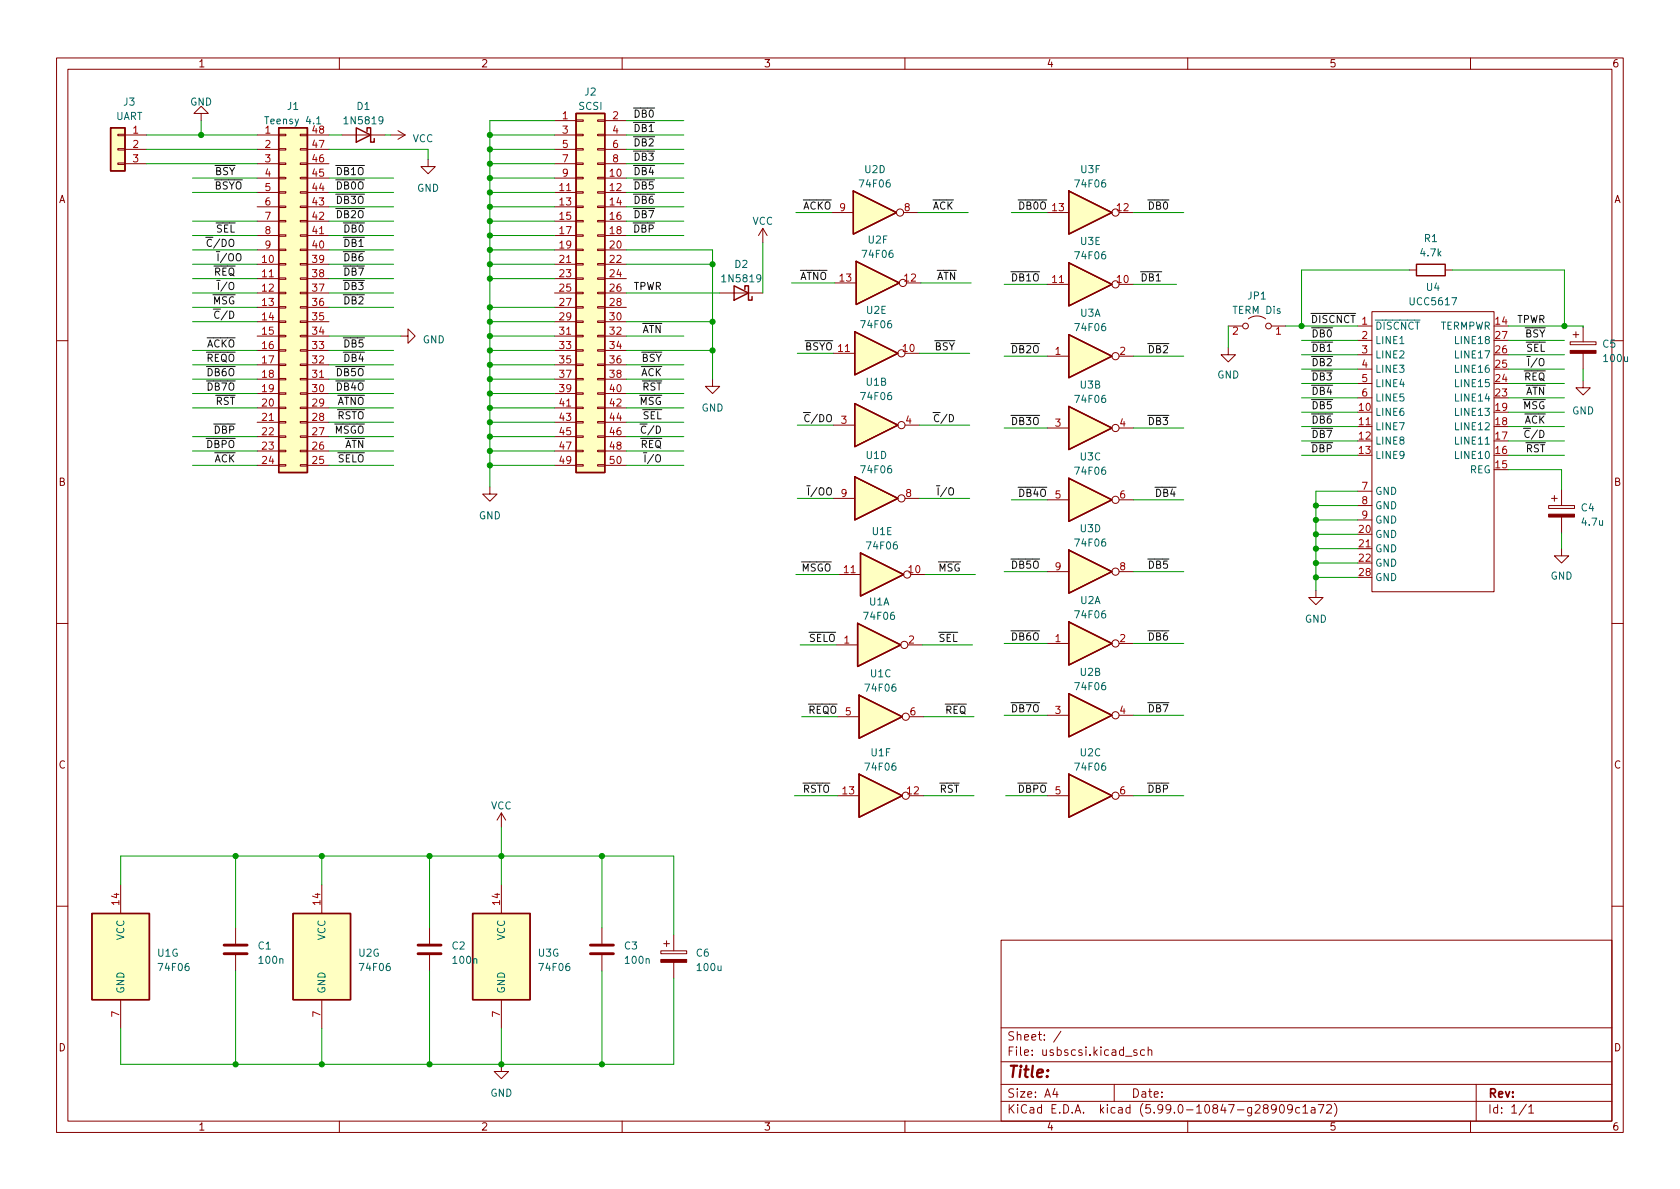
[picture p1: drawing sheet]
<svg xmlns="http://www.w3.org/2000/svg" width="297mm" height="210mm" viewBox="0 0 297 210" stroke-linecap="round" stroke-linejoin="round" font-family="sans-serif">
<g fill="none" stroke="#840000" stroke-width=".18">
<path d="M10 10.2h277v190.1h-277zM12 12.2h273v186.1h-273zM60 10.2v2M110 10.2v2M160 10.2v2M210 10.2v2M260 10.2v2M20.8 28.8h1.3v.3h-1.3zM20.8 26.3h1.3v.2h-1.3zM20.8 23.7h1.3v.3h-1.3zM22.1 23.9h3.8M22.1 26.4h3.8"/>
<path d="M22.1 29h3.8M35.6 20.1h1.2l-1.2-1.3-1.3 1.3h1.3v1.2M45.5 31.5h3.8M45.5 34h3.8M45.5 36.6h3.8M45.5 39.1h3.8M45.5 23.9h3.8M45.5 26.4h3.8M45.5 29h3.8M49.3 39h1.2v.2h-1.2zM49.3 36.4h1.2v.3h-1.2zM49.3 33.9h1.2v.3h-1.2z"/>
<path d="M49.3 31.4h1.2v.2h-1.2zM49.3 28.8h1.2v.3h-1.2zM49.3 26.3h1.2v.2h-1.2zM49.3 23.7h1.2v.3h-1.2zM53.1 39h1.3v.2h-1.3zM53.1 36.4h1.3v.3h-1.3zM53.1 33.9h1.3v.3h-1.3zM53.1 31.4h1.3v.2h-1.3zM53.1 28.8h1.3v.3h-1.3zM53.1 26.3h1.3v.2h-1.3zM53.1 23.7h1.3v.3h-1.3zM54.4 31.5h3.8"/>
<path d="M54.4 34h3.8M54.4 36.6h3.8M54.4 39.1h3.8M54.4 23.9h3.8M54.4 26.4h3.8M54.4 29h3.8M60.5 23.9h7.6M69.1 23.9h2.5M70.4 23.1l1.2 .8M71.6 23.9l-1.2 .7M75.7 28.2v1.3h-1.3l1.3 1.2 1.3-1.2h-1.3M98 21.3h3.9"/>
<path d="M98 31.5h3.9M98 34h3.9M98 36.6h3.9M98 39.1h3.9M98 23.9h3.9M98 26.4h3.9M98 29h3.9M101.9 39h1.2v.2h-1.2zM101.9 36.4h1.2v.3h-1.2zM101.9 33.9h1.2v.3h-1.2zM101.9 31.4h1.2v.2h-1.2zM101.9 28.8h1.2v.3h-1.2z"/>
<path d="M101.9 26.3h1.2v.2h-1.2zM101.9 23.7h1.2v.3h-1.2zM101.9 21.2h1.2v.3h-1.2zM105.7 39h1.2v.2h-1.2zM105.7 36.4h1.2v.3h-1.2zM105.7 33.9h1.2v.3h-1.2zM105.7 31.4h1.2v.2h-1.2zM105.7 28.8h1.2v.3h-1.2zM105.7 26.3h1.2v.2h-1.2zM105.7 23.7h1.2v.3h-1.2zM105.7 21.2h1.2v.3h-1.2zM106.9 21.3h3.8"/>
<path d="M106.9 31.5h3.8M106.9 34h3.8M106.9 36.6h3.8M106.9 39.1h3.8M106.9 23.9h3.8M106.9 26.4h3.8M106.9 29h3.8M147.1 37.6h3.8M159.8 37.6h2.5M185.2 37.6h3.8M197.9 37.6h2.5M45.5 41.7h3.8"/>
<path d="M45.5 44.2h3.8M45.5 46.7h3.8M45.5 49.3h3.8M45.5 51.8h3.8M45.5 54.4h3.8M45.5 56.9h3.8M45.5 59.4h3.8M49.3 59.3h1.2v.3h-1.2zM49.3 56.8h1.2v.2h-1.2zM49.3 54.2h1.2v.3h-1.2zM49.3 51.7h1.2v.2h-1.2zM49.3 49.1h1.2v.3h-1.2z"/>
<path d="M49.3 46.6h1.2v.3h-1.2zM49.3 44.1h1.2v.2h-1.2zM49.3 41.5h1.2v.3h-1.2zM53.1 59.3h1.3v.3h-1.3zM53.1 56.8h1.3v.2h-1.3zM53.1 54.2h1.3v.3h-1.3zM53.1 51.7h1.3v.2h-1.3zM53.1 49.1h1.3v.3h-1.3zM53.1 46.6h1.3v.3h-1.3zM53.1 44.1h1.3v.2h-1.3zM53.1 41.5h1.3v.3h-1.3zM54.4 41.7h3.8"/>
<path d="M54.4 44.2h3.8M54.4 46.7h3.8M54.4 49.3h3.8M54.4 51.8h3.8M54.4 54.4h3.8M54.4 56.9h3.8M54.4 59.4h3.8M70.9 59.4h1.2v-1.2l1.3 1.2-1.3 1.3v-1.3M98 41.7h3.9M98 44.2h3.9M98 46.7h3.9M98 49.3h3.9"/>
<path d="M98 51.8h3.9M98 54.4h3.9M98 56.9h3.9M98 59.4h3.9M101.9 59.3h1.2v.3h-1.2zM101.9 56.8h1.2v.2h-1.2zM101.9 54.2h1.2v.3h-1.2zM101.9 51.7h1.2v.2h-1.2zM101.9 49.1h1.2v.3h-1.2zM101.9 46.6h1.2v.3h-1.2zM101.9 44.1h1.2v.2h-1.2zM101.9 41.5h1.2v.3h-1.2z"/>
<path d="M105.7 59.3h1.2v.3h-1.2zM105.7 56.8h1.2v.2h-1.2zM105.7 54.2h1.2v.3h-1.2zM105.7 51.7h1.2v.2h-1.2zM105.7 49.1h1.2v.3h-1.2zM105.7 46.6h1.2v.3h-1.2zM105.7 44.1h1.2v.2h-1.2zM105.7 41.5h1.2v.3h-1.2zM106.9 41.7h3.8M106.9 44.2h3.8M106.9 46.7h3.8M106.9 49.3h3.8"/>
<path d="M106.9 51.8h3.8M106.9 54.4h3.8M106.9 56.9h3.8M106.9 59.4h3.8M127.3 51.8h7.6M134.9 40.4l-.8 1.3M134.9 40.4v2.5M134.9 40.4l.7 1.3M147.6 50h3.8M160.3 50h2.5M185.2 50.3h3.8M197.9 50.3h2.5"/>
<path d="M217.2 57.7h2.5M220.7 56.4a2.54 2.54 0 0 1 3.1 0M224.8 57.7h2.5M240 57.7h2.6M242.6 55.1h21.6v49.5h-21.6zM249.2 47.7h1.2M255.5 47.7h1.3M278.1 59.2h1M278.6 58.7v1M279.9 57.7v2.7M10 60.2h2M45.5 62h3.8"/>
<path d="M45.5 64.5h3.8M45.5 67.1h3.8M45.5 69.6h3.8M45.5 72.1h3.8M45.5 74.7h3.8M45.5 77.2h3.8M45.5 79.8h3.8M49.3 79.6h1.2v.3h-1.2zM49.3 77.1h1.2v.2h-1.2zM49.3 74.5h1.2v.3h-1.2zM49.3 72h1.2v.3h-1.2zM49.3 69.5h1.2v.2h-1.2z"/>
<path d="M49.3 66.9h1.2v.3h-1.2zM49.3 64.4h1.2v.2h-1.2zM49.3 61.8h1.2v.3h-1.2zM53.1 79.6h1.3v.3h-1.3zM53.1 77.1h1.3v.2h-1.3zM53.1 74.5h1.3v.3h-1.3zM53.1 72h1.3v.3h-1.3zM53.1 69.5h1.3v.2h-1.3zM53.1 66.9h1.3v.3h-1.3zM53.1 64.4h1.3v.2h-1.3zM53.1 61.8h1.3v.3h-1.3zM54.4 62h3.8"/>
<path d="M54.4 64.5h3.8M54.4 67.1h3.8M54.4 69.6h3.8M54.4 72.1h3.8M54.4 74.7h3.8M54.4 77.2h3.8M54.4 79.8h3.8M98 62h3.9M98 64.5h3.9M98 67.1h3.9M98 69.6h3.9M98 72.1h3.9"/>
<path d="M98 74.7h3.9M98 77.2h3.9M98 79.8h3.9M101.9 79.6h1.2v.3h-1.2zM101.9 77.1h1.2v.2h-1.2zM101.9 74.5h1.2v.3h-1.2zM101.9 72h1.2v.3h-1.2zM101.9 69.5h1.2v.2h-1.2zM101.9 66.9h1.2v.3h-1.2zM101.9 64.4h1.2v.2h-1.2zM101.9 61.8h1.2v.3h-1.2zM105.7 79.6h1.2v.3h-1.2z"/>
<path d="M105.7 77.1h1.2v.2h-1.2zM105.7 74.5h1.2v.3h-1.2zM105.7 72h1.2v.3h-1.2zM105.7 69.5h1.2v.2h-1.2zM105.7 66.9h1.2v.3h-1.2zM105.7 64.4h1.2v.2h-1.2zM105.7 61.8h1.2v.3h-1.2zM106.9 62h3.8M106.9 64.5h3.8M106.9 67.1h3.8M106.9 69.6h3.8M106.9 72.1h3.8"/>
<path d="M106.9 74.7h3.8M106.9 77.2h3.8M106.9 79.8h3.8M126 67.1v1.2h1.3l-1.3 1.3-1.3-1.3h1.3M147.3 62.5h3.8M147.3 75.2h3.8M160 62.5h2.6M160 75.2h2.6M185.2 63h3.8M185.2 75.7h3.8M197.9 63h2.5M197.9 75.7h2.5"/>
<path d="M217.2 61.5v1.2h-1.3l1.3 1.3 1.2-1.3h-1.2M240 75.4h2.6M240 60.2h2.6M240 62.7h2.6M240 65.3h2.6M240 67.8h2.6M240 70.4h2.6M277.6 60.4h4.6v.6h-4.6zM279.9 67.3v1.3h1.3l-1.3 1.2-1.3-1.2h1.3M279.9 62.5v2.8M285 60.2h2M45.5 82.3h3.8"/>
<path d="M49.3 82.2h1.2v.2h-1.2zM53.1 82.2h1.3v.2h-1.3zM54.4 82.3h3.8M86.6 86.1v1.3h1.3l-1.3 1.2-1.3-1.2h1.3M98 82.3h3.9M101.9 82.2h1.2v.2h-1.2zM105.7 82.2h1.2v.2h-1.2zM106.9 82.3h3.8M147.3 88.1h3.8M160 88.1h2.6M185.2 88.4h3.8M197.9 88.4h2.5"/>
<path d="M240 97h2.6M240 86.9h2.6M240 89.4h2.6M240 91.9h2.6M273.8 89.4h4.6v.5h-4.6zM274.3 88.1h1M274.8 87.6v1M276.1 97v1.3h1.3l-1.3 1.3-1.3-1.3h1.3M276.1 86.6v2.8M276.1 91.4v2.8M10 110.2h2M147.8 114h3.8"/>
<path d="M148.3 101.6h3.8M160.5 114h2.6M161 101.6h2.6M185.2 101.1h3.8M185.2 113.8h3.8M197.9 101.1h2.5M197.9 113.8h2.5M232.7 104.4v1.3h1.2l-1.2 1.2-1.3-1.2h1.3M285 110.2h2M148.1 126.7h3.8M160.8 126.7h2.5M185.2 126.5h3.8"/>
<path d="M197.9 126.5h2.5M21.3 156.5v5M56.9 156.5v5M88.6 143.8l-.7 1.2M88.6 143.8v2.5M88.6 156.5v5M88.6 143.8l.8 1.2M148.1 140.7h3.8M160.8 140.7h2.5M185.2 140.7h3.8M197.9 140.7h2.5M10 160.2h2"/>
<path d="M21.3 176.8v5.1M41.7 164.1v2.8M41.7 168.9v2.8M56.9 176.8v5.1M75.9 164.1v2.8M75.9 168.9v2.8M88.6 176.8v5.1M106.4 164.1v2.8M106.4 168.9v2.8M116.8 168.1h4.6v.6h-4.6zM117.3 166.9h1.1M117.9 166.4v1"/>
<path d="M119.1 165.3v2.8M119.1 170.2v2.8M177 166.3h108v32h-108zM285 160.2h2M60 198.3v2M88.6 188.2v1.3h1.3l-1.3 1.2-1.2-1.2h1.2M110 198.3v2M160 198.3v2M177 194.8h108M177 191.8h108M177 187.8h108M177 181.8h108"/>
<path d="M186.5 192.5l-.4 1h1M186.9 193v1M187.6 182.4l-1.3 1.9M197 191.8v3M199 186.8h1.1M201 185.7l-.4-.1-.2 .2 .1 .3 .5 .1v.4h-.6M202.4 185.7l-.5-.1-.3 .3v.4l.2 .3h.6M203 185.8l.2-.2 .4 .1v.9M203 185.1v1.5M210 198.3v2M225.6 196l-.2 .3h-.3l-.3-.3 .1-.6 .5-.1 .2 .2a.99 .99 0 0 1-.4 1.3h-.3M226.4 195.4l.2-.1a.81 .81 0 0 1 .6 .7 .81 .81 0 0 1-.3 .8h-.2a.81 .81 0 0 1-.6-.6 .81 .81 0 0 1 .3-.8z"/>
<path d="M228.5 196l-.3 .3-.4-.1-.2-.2 .2-.6 .4-.1 .2 .2a.99 .99 0 0 1-.3 1.3h-.3M229.8 195.9l-.4-.1-.3 .3v.4l.1 .3h.6M230.4 195.8l.4-.5v1.5M230.4 196.8h.8M231.9 195.9h.5l.1 .9M232.5 196.2l-.5 .1a.29 .29 0 0 0-.2 .2 .29 .29 0 0 0 .2 .3h.5M233.1 195.3h1l-.7 1.5M234.6 195.5l.5-.2 .3 .2v.3l-.9 1h.9M235.9 195.1a1.72 1.72 0 0 1 0 2.3M260 198.3v2M261 191.8v6.5M269.9 195.3l-1.3 1.9"/>
<path d="M270.3 195.8l.4-.5v1.5M270.3 196.8h.9"/>
<circle cx="159.1" cy="37.6" r=".63"/>
<circle cx="197.2" cy="37.6" r=".63"/>
<circle cx="159.6" cy="50" r=".63"/>
<circle cx="197.2" cy="50.3" r=".63"/>
<circle cx="220.2" cy="57.7" r=".51"/>
<circle cx="224.3" cy="57.7" r=".51"/>
<circle cx="159.4" cy="75.2" r=".63"/>
<circle cx="159.4" cy="62.5" r=".63"/>
<circle cx="197.2" cy="75.7" r=".63"/>
<circle cx="197.2" cy="63" r=".63"/>
<circle cx="159.4" cy="88.1" r=".63"/>
<circle cx="197.2" cy="88.4" r=".63"/>
<circle cx="159.9" cy="114" r=".63"/>
<circle cx="160.4" cy="101.6" r=".63"/>
<circle cx="197.2" cy="113.8" r=".63"/>
<circle cx="197.2" cy="101.1" r=".63"/>
<circle cx="160.1" cy="126.7" r=".63"/>
<circle cx="197.2" cy="126.5" r=".63"/>
<circle cx="160.1" cy="140.7" r=".63"/>
<circle cx="197.2" cy="140.7" r=".63"/>
</g>
<g fill="#ffffc2" stroke="#ffffc2" stroke-width=".18">
<path d="M189 97.3l7.6 3.8-7.6 3.8z"/>
<path d="M189 33.8l7.6 3.8-7.6 3.8z"/>
<path d="M189 46.5l7.6 3.8-7.6 3.8z"/>
<path d="M151.1 58.7l7.6 3.8-7.6 3.8z"/>
<path d="M150.9 33.8l7.6 3.8-7.6 3.8z"/>
<path d="M189 110l7.6 3.8-7.6 3.8z"/>
<path d="M83.6 161.5h10.1v15.3h-10.1z"/>
<path d="M151.4 46.2l7.6 3.8-7.6 3.8z"/>
<path d="M101.9 20.1h5v63.5h-5z"/>
<path d="M19.6 22.6h2.5v7.6h-2.5z"/>
<path d="M151.1 71.4l7.6 3.8-7.6 3.8z"/>
<path d="M49.3 22.6h5.1v61h-5.1z"/>
<path d="M151.9 122.9l7.6 3.8-7.6 3.9z"/>
<path d="M189 136.9l7.6 3.8-7.6 3.8z"/>
<path d="M189 122.7l7.6 3.8-7.6 3.8z"/>
<path d="M151.1 84.3l7.6 3.8-7.6 3.8z"/>
<path d="M16.3 161.5h10.1v15.3h-10.1z"/>
<path d="M151.6 110.2l7.7 3.8-7.7 3.9z"/>
<path d="M151.9 136.9l7.6 3.8-7.6 3.8z"/>
<path d="M152.1 97.8l7.7 3.8-7.7 3.8z"/>
<path d="M51.8 161.5h10.2v15.3h-10.2z"/>
<path d="M189 59.2l7.6 3.8-7.6 3.8z"/>
<path d="M189 84.6l7.6 3.8-7.6 3.8z"/>
<path d="M189 71.9l7.6 3.8-7.6 3.8z"/>
</g>
<g fill="none" stroke="#840000" stroke-width=".25">
<path d="M19.6 22.6h2.5v7.6h-2.5zM49.3 22.6h5.1v61h-5.1zM63 22.6l2.5 1.3-2.5 1.2zM64.9 23.2v-.6h.6v2.5h.7v-.6M101.9 20.1h5v63.5h-5zM150.9 33.8l7.6 3.8-7.6 3.8zM189 33.8l7.6 3.8-7.6 3.8zM129.8 50.5l2.5 1.3-2.5 1.3zM131.7 51.2v-.7h.6v2.6h.7v-.7M151.1 58.7l7.6 3.8-7.6 3.8zM151.4 46.2l7.6 3.8-7.6 3.8zM189 46.5l7.6 3.8-7.6 3.8z"/>
<path d="M189 59.2l7.6 3.8-7.6 3.8zM250.4 46.7h5.1v2.1h-5.1zM151.1 71.4l7.6 3.8-7.6 3.8zM189 71.9l7.6 3.8-7.6 3.8zM151.1 84.3l7.6 3.8-7.6 3.8zM152.1 97.8l7.7 3.8-7.7 3.8zM189 97.3l7.6 3.8-7.6 3.8zM189 84.6l7.6 3.8-7.6 3.8zM151.6 110.2l7.7 3.8-7.7 3.9zM189 110l7.6 3.8-7.6 3.8zM151.9 122.9l7.6 3.8-7.6 3.9zM151.9 136.9l7.6 3.8-7.6 3.8z"/>
<path d="M189 136.9l7.6 3.8-7.6 3.8zM189 122.7l7.6 3.8-7.6 3.8zM16.3 161.5h10.1v15.3h-10.1zM51.8 161.5h10.2v15.3h-10.2zM83.6 161.5h10.1v15.3h-10.1z"/>
</g>
<path d="M39.6 168.7h4.1M39.6 167.1h4.1M73.9 168.7h4.1M73.9 167.1h4.1M104.4 168.7h4.1M104.4 167.1h4.1" fill="none" stroke="#840000" stroke-width=".51"/>
<g fill="#840000" stroke="#840000" stroke-width=".18">
<path d="M116.8 169.7h4.6v.5h-4.6z"/>
<path d="M273.8 90.9h4.6v.5h-4.6z"/>
<path d="M277.6 62h4.6v.5h-4.6z"/>
</g>
<path d="M148.8 73.6h.8l-.4 .5 .3 .1v.5l-.2 .2-.5-.2M149.6 87.1l-.3 .2h-.3l-.1-.2 .1-.5 .3-.1 .2 .2a.84 .84 0 0 1-.3 1.1h-.2" fill="none" stroke="#a90000" stroke-width=".18"/>
<path d="M56 21l.4-.4v1.3" fill="none" stroke="#006464" stroke-width=".18"/>
<g fill="none" stroke="#0f0f0f" stroke-width=".18">
<path d="M36.4 42h1.2M37.4 42.4a.6 .6 0 0 0-.8 .5 .6 .6 0 0 0 .6 .7l.2-.1M37.7 54.7h1.3M38.3 44.5h.6M38.3 49.6h.6M38.6 44.9v1.2M38.6 49.9v1.3M38.7 55.1a.6 .6 0 0 0-.8 .5 .6 .6 0 0 0 .6 .7l.2-.1M38.9 42.3l-1.1 1.6M39.3 42.3a.64 .64 0 0 1 .7 .7 .64 .64 0 0 1-.7 .6zM40.1 44.8l-1.1 1.6M40.1 49.9l-1.1 1.6"/>
<path d="M40.2 55l-1.1 1.6M40.6 55a.64 .64 0 0 1 .7 .7 .64 .64 0 0 1-.7 .6zM40.6 44.9h.1a.43 .43 0 0 1 .6 .4v.4a.42 .42 0 0 1-.4 .4 .42 .42 0 0 1-.5-.4v-.4zM40.7 42.4l.1-.1a.43 .43 0 0 1 .5 .4v.5a.42 .42 0 0 1-.4 .4 .42 .42 0 0 1-.4-.4v-.5zM40.7 50l.1-.1a.43 .43 0 0 1 .5 .5v.4a.42 .42 0 0 1-.4 .4 .42 .42 0 0 1-.4-.4v-.4zM41.8 45l.3-.1a.43 .43 0 0 1 .5 .4v.4a.42 .42 0 0 1-.4 .4 .42 .42 0 0 1-.4-.4zM113.1 75h1.3M114.2 75.5a.6 .6 0 0 0-.9 .4 .6 .6 0 0 0 .6 .7l.3-.1M115.6 75.3l-1.1 1.6M116.1 75.3a.64 .64 0 0 1 .7 .7 .64 .64 0 0 1-.7 .6zM142 72.9h1.3M143.1 73.4a.6 .6 0 0 0-.9 .5 .6 .6 0 0 0 .6 .7l.3-.1"/>
<path d="M144.5 73.2l-1.1 1.7M144.9 73.3a.64 .64 0 0 1 .8 .6 .64 .64 0 0 1-.8 .7zM146.2 73.5l.3-.2a.43 .43 0 0 1 .5 .4v.5a.42 .42 0 0 1-.4 .4 .42 .42 0 0 1-.4-.4zM165 72.9h1.2M166 73.4a.6 .6 0 0 0-.8 .5 .6 .6 0 0 0 .5 .7l.3-.1M167.4 73.2l-1 1.7M167.9 73.3a.64 .64 0 0 1 .7 .6 .64 .64 0 0 1-.7 .7zM269.4 75.7h1.2M270 63h.6M270.3 63.4v1.3M270.4 76.2a.6 .6 0 0 0-.9 .4 .6 .6 0 0 0 .6 .8l.3-.1M271.8 63.3l-1.1 1.7"/>
<path d="M271.8 76l-1.1 1.7M272.2 63.6l.2-.2a.43 .43 0 0 1 .6 .4v.4a.42 .42 0 0 1-.4 .5 .42 .42 0 0 1-.5-.5zM272.3 76.1a.64 .64 0 0 1 .7 .6 .64 .64 0 0 1-.7 .7zM113.8 80.1h.6M114.1 80.4v1.3M115.6 80.4l-1.1 1.6M116 80.6l.2-.2a.43 .43 0 0 1 .6 .4v.5a.42 .42 0 0 1-.4 .4 .42 .42 0 0 1-.5-.4zM142.6 85.9h.7M142.9 86.3v1.2M144.5 86.2l-1.1 1.6M145 86.3h.1a.43 .43 0 0 1 .6 .4v.4a.42 .42 0 0 1-.5 .4 .42 .42 0 0 1-.4-.4v-.4zM146.2 86.4l.3-.1a.43 .43 0 0 1 .5 .4v.4a.42 .42 0 0 1-.4 .4 .42 .42 0 0 1-.4-.4z"/>
<path d="M165.6 85.9h.6M165.9 86.3v1.2M167.4 86.2l-1.1 1.6M167.9 86.3h.1a.43 .43 0 0 1 .6 .4v.4a.42 .42 0 0 1-.4 .4 .42 .42 0 0 1-.5-.4v-.4z"/>
</g>
<g fill="none" stroke="#009600" stroke-width=".18">
<path d="M25.9 23.9h19.6M25.9 26.4h19.6M25.9 29h19.6M34 31.5h11.5M34 39.1h11.5M34 34h11.5M35.6 21.3v2.6M58.2 23.9h2.3M58.2 26.4h17.5v1.8M58.2 31.5h11.4M58.2 39.1h11.4M58.2 34h11.4"/>
<path d="M58.2 36.6h11.4M68.1 23.9h1M86.6 23.9h11.4M86.6 26.4h11.4M86.6 31.5h11.4M86.6 39.1h11.4M86.6 34h11.4M86.6 29h11.4M86.6 36.6h11.4M98 21.3h-11.4v64.8M110.7 23.9h10.2M110.7 26.4h10.2"/>
<path d="M110.7 31.5h10.2M110.7 39.1h10.2M110.7 34h10.2M110.7 29h10.2M110.7 21.3h10.2M110.7 36.6h10.2M140.7 37.6h6.4M162.3 37.6h8.9M178.8 37.6h6.4M200.4 37.6h8.9M34 46.7h11.5M34 56.9h11.5"/>
<path d="M34 54.4h11.5M34 51.8h11.5M34 49.3h11.5M34 44.2h11.5M34 41.7h11.5M58.2 46.7h11.4M58.2 54.4h11.4M58.2 51.8h11.4M58.2 49.3h11.4M58.2 44.2h11.4M58.2 41.7h11.4M58.2 59.4h12.7"/>
<path d="M86.6 46.7h11.4M86.6 56.9h11.4M86.6 54.4h11.4M86.6 49.3h11.4M86.6 44.2h11.4M86.6 41.7h11.4M86.6 59.4h11.4M110.7 44.2h15.3v22.9M110.7 46.7h15.3M110.7 56.9h15.3M110.7 51.8h16.6M110.7 41.7h10.2"/>
<path d="M110.7 59.4h10.2M134.9 42.9v8.9M140 50h7.6M162.8 50h8.9M177.5 50.3h7.7M200.4 50.3h7.6M217.2 57.7v3.8M227.3 57.7h12.7M249.2 47.7h-19.1v10M256.8 47.7h19.8v10M266.7 57.7h13.2v.2M34 79.8h11.5"/>
<path d="M34 77.2h11.5M34 72.1h11.5M34 69.6h11.5M34 67.1h11.5M34 64.5h11.5M34 62h11.5M58.2 79.8h11.4M58.2 77.2h11.4M58.2 74.7h11.4M58.2 72.1h11.4M58.2 69.6h11.4M58.2 67.1h11.4"/>
<path d="M58.2 64.5h11.4M58.2 62h11.4M86.6 79.8h11.4M86.6 77.2h11.4M86.6 74.7h11.4M86.6 72.1h11.4M86.6 69.6h11.4M86.6 67.1h11.4M86.6 64.5h11.4M86.6 62h11.4M110.7 79.8h10.2M110.7 77.2h10.2"/>
<path d="M110.7 74.7h10.2M110.7 72.1h10.2M110.7 69.6h10.2M110.7 67.1h10.2M110.7 64.5h10.2M110.7 62h15.3M141 62.5h6.3M141 75.2h6.3M162.6 62.5h8.8M162.6 75.2h8.8M177.5 75.7h7.7M177.5 63h7.7"/>
<path d="M200.4 75.7h8.9M200.4 63h8.9M230.1 60.2h9.9M230.1 78h9.9M230.1 65.3h9.9M230.1 67.8h9.9M230.1 70.4h9.9M230.1 72.9h9.9M230.1 75.4h9.9M230.1 62.7h9.9M266.7 60.2h9.9M266.7 78h9.9"/>
<path d="M266.7 65.3h9.9M266.7 67.8h9.9M266.7 70.4h9.9M266.7 72.9h9.9M266.7 75.4h9.9M266.7 62.7h9.9M279.9 65.3v2M34 82.3h11.5M58.2 82.3h11.4M86.6 82.3h11.4M110.7 82.3h10.2M141 88.1h6.3"/>
<path d="M162.6 88.1h8.8M178.8 88.4h6.4M200.4 88.4h8.9M230.1 80.5h9.9M232.7 91.9h7.3M232.7 94.5h7.3M232.7 97h7.3M232.7 99.6h7.3M232.7 89.4h7.3M240 86.9h-7.3v17.5M266.7 80.5h9.9M266.7 83.1h9.4v3.5"/>
<path d="M276.1 94.2v2.8M140.7 101.6h7.6M141.5 114h6.3M163.1 114h8.9M163.6 101.6h8.9M177.5 101.1h7.7M177.5 113.8h7.7M200.4 101.1h8.9M200.4 113.8h8.9M232.7 102.1h7.3M141.7 126.7h6.4M163.3 126.7h8.9"/>
<path d="M177.5 126.5h7.7M200.4 126.5h8.9M21.3 156.5v-5.1h97.8v13.9M41.7 151.4v12.7M56.9 151.4v5.1M75.9 151.4v12.7M88.6 146.3v10.2M106.4 151.4v12.7M140.5 140.7h7.6M163.3 140.7h8.9M177.8 140.7h7.4M200.4 140.7h8.9"/>
<path d="M41.7 171.7v16.5M75.9 171.7v16.5M106.4 171.7v16.5M119.1 173v15.2h-97.8v-6.3M56.9 181.9v6.3M88.6 181.9v6.3"/>
</g>
<g fill="#009600" stroke="#009600" stroke-width=".18">
<circle cx="75.9" cy="188.2" r=".46"/>
<circle cx="88.6" cy="188.2" r=".46"/>
<circle cx="41.7" cy="151.4" r=".46"/>
<circle cx="56.9" cy="151.4" r=".46"/>
<circle cx="41.7" cy="188.2" r=".46"/>
<circle cx="56.9" cy="188.2" r=".46"/>
<circle cx="106.4" cy="188.2" r=".46"/>
<circle cx="35.6" cy="23.9" r=".46"/>
<circle cx="86.6" cy="26.4" r=".46"/>
<circle cx="86.6" cy="29" r=".46"/>
<circle cx="86.6" cy="31.5" r=".46"/>
<circle cx="86.6" cy="34" r=".46"/>
<circle cx="86.6" cy="36.6" r=".46"/>
<circle cx="86.6" cy="39.1" r=".46"/>
<circle cx="86.6" cy="23.9" r=".46"/>
<circle cx="86.6" cy="54.4" r=".46"/>
<circle cx="86.6" cy="56.9" r=".46"/>
<circle cx="86.6" cy="59.4" r=".46"/>
<circle cx="86.6" cy="62" r=".46"/>
<circle cx="86.6" cy="64.5" r=".46"/>
<circle cx="86.6" cy="67.1" r=".46"/>
<circle cx="86.6" cy="69.6" r=".46"/>
<circle cx="86.6" cy="72.1" r=".46"/>
<circle cx="86.6" cy="46.7" r=".46"/>
<circle cx="86.6" cy="49.3" r=".46"/>
<circle cx="86.6" cy="74.7" r=".46"/>
<circle cx="75.9" cy="151.4" r=".46"/>
<circle cx="88.6" cy="151.4" r=".46"/>
<circle cx="106.4" cy="151.4" r=".46"/>
<circle cx="86.6" cy="77.2" r=".46"/>
<circle cx="86.6" cy="79.8" r=".46"/>
<circle cx="86.6" cy="41.7" r=".46"/>
<circle cx="86.6" cy="44.2" r=".46"/>
<circle cx="86.6" cy="82.3" r=".46"/>
<circle cx="230.1" cy="57.7" r=".46"/>
<circle cx="126" cy="46.7" r=".46"/>
<circle cx="126" cy="56.9" r=".46"/>
<circle cx="126" cy="62" r=".46"/>
<circle cx="232.7" cy="94.5" r=".46"/>
<circle cx="232.7" cy="97" r=".46"/>
<circle cx="232.7" cy="99.6" r=".46"/>
<circle cx="232.7" cy="89.4" r=".46"/>
<circle cx="232.7" cy="91.9" r=".46"/>
<circle cx="232.7" cy="102.1" r=".46"/>
<circle cx="276.6" cy="57.7" r=".46"/>
</g>
<text font-size="2.8" fill="#840000" x="178" y="190.6">Title:</text>
<g font-size="2.1" fill="#840000">
<text x="178" y="184">Sheet: /</text>
<text x="178" y="186.7">File: usbscsi.kicad_sch</text>
<text x="178" y="196.9">KiCad E.D.A. kicad (5.99.0-10847-g28909c1a72)</text>
<text x="178" y="194.1">Size: A4</text>
<text x="200" y="194.1">Date:</text>
<text x="263" y="194.1">Rev:</text>
<text x="263" y="196.9">Id: 1/1</text>
</g>
<g font-size="1.8" fill="#840000">
<text x="35" y="11.9">1</text>
<text x="85" y="11.9">2</text>
<text x="135" y="11.9">3</text>
<text x="185" y="11.9">4</text>
<text x="235" y="11.9">5</text>
<text x="285" y="11.9">6</text>
<text x="10.3" y="35.9">A</text>
<text x="285.3" y="35.9">A</text>
<text x="10.3" y="85.9">B</text>
<text x="285.3" y="85.9">B</text>
<text x="10.3" y="135.9">C</text>
<text x="285.3" y="135.9">C</text>
<text x="10.3" y="185.9">D</text>
<text x="285.3" y="185.9">D</text>
<text x="35" y="199.9">1</text>
<text x="85" y="199.9">2</text>
<text x="135" y="199.9">3</text>
<text x="185" y="199.9">4</text>
<text x="235" y="199.9">5</text>
<text x="285" y="199.9">6</text>
</g>
<g font-size="1.8" fill="#006464">
<text x="103.4" y="16.9">J2</text>
<text x="20.4" y="21.2">UART</text>
<text x="21.9" y="18.7">J3</text>
<text x="33.6" y="18.7">GND</text>
<text x="47.3" y="22">Teensy 4.1</text>
<text x="50.8" y="19.4">J1</text>
<text x="55.3" y="23.6">48</text>
<text x="61.2" y="22">1N5819</text>
<text x="63.1" y="19.4">D1</text>
<text x="102.3" y="19.4">SCSI</text>
<text x="72.9" y="25.1">VCC</text>
<text x="73.7" y="33.9">GND</text>
<text x="152.2" y="33.1">74F06</text>
<text x="152.9" y="30.6">U2D</text>
<text x="190.3" y="33.1">74F06</text>
<text x="191.1" y="30.6">U3F</text>
<text x="133" y="39.7">VCC</text>
<text x="129.9" y="47.4">D2</text>
<text x="152.7" y="45.6">74F06</text>
<text x="153.5" y="43">U2F</text>
<text x="190.3" y="45.8">74F06</text>
<text x="191.1" y="43.3">U3E</text>
<text x="251.3" y="45.3">4.7k</text>
<text x="251.9" y="42.8">R1</text>
<text x="128" y="49.9">1N5819</text>
<text x="220.7" y="53">JP1</text>
<text x="249.5" y="54">UCC5617</text>
<text x="252.2" y="51.4">U4</text>
<text x="152.4" y="58">74F06</text>
<text x="153.2" y="55.5">U2E</text>
<text x="190.3" y="58.5">74F06</text>
<text x="191" y="56">U3A</text>
<text x="218.1" y="55.5">TERM Dis</text>
<text x="243.1" y="58.3">~DISCNCT~</text>
<text x="254.5" y="58.3">TERMPWR</text>
<text x="74.7" y="60.7">GND</text>
<text x="243.1" y="60.8">LINE1</text>
<text x="243.1" y="63.4">LINE2</text>
<text x="243.1" y="65.9">LINE3</text>
<text x="257.7" y="65.9">LINE16</text>
<text x="257.7" y="63.4">LINE17</text>
<text x="257.7" y="60.8">LINE18</text>
<text x="283.4" y="61.5">C5</text>
<text x="283.7" y="64">100u</text>
<text x="152.4" y="70.7">74F06</text>
<text x="153.2" y="68.2">U1B</text>
<text x="190.3" y="71.2">74F06</text>
<text x="191" y="68.7">U3B</text>
<text x="215.2" y="66.9">GND</text>
<text x="243.1" y="68.4">LINE4</text>
<text x="243.1" y="71">LINE5</text>
<text x="257.7" y="71">LINE14</text>
<text x="257.7" y="68.4">LINE15</text>
<text x="124" y="72.8">GND</text>
<text x="243.1" y="73.5">LINE6</text>
<text x="243.1" y="76.1">LINE7</text>
<text x="257.7" y="76.1">LINE12</text>
<text x="257.7" y="73.5">LINE13</text>
<text x="277.9" y="73.3">GND</text>
<text x="152.4" y="83.7">74F06</text>
<text x="153.2" y="81.1">U1D</text>
<text x="190.3" y="83.9">74F06</text>
<text x="191" y="81.4">U3C</text>
<text x="243.1" y="78.6">LINE8</text>
<text x="243.1" y="81.1">LINE9</text>
<text x="257.7" y="81.1">LINE10</text>
<text x="257.7" y="78.6">LINE11</text>
<text x="259.8" y="83.7">REG</text>
<text x="243.1" y="87.5">GND</text>
<text x="84.6" y="91.8">GND</text>
<text x="154.2" y="94.6">U1E</text>
<text x="191" y="94.1">U3D</text>
<text x="243.1" y="95.1">GND</text>
<text x="243.1" y="90">GND</text>
<text x="243.1" y="92.6">GND</text>
<text x="279.6" y="90.4">C4</text>
<text x="279.8" y="93">4.7u</text>
<text x="153.4" y="97.1">74F06</text>
<text x="190.3" y="96.6">74F06</text>
<text x="243.1" y="97.7">GND</text>
<text x="243.1" y="100.2">GND</text>
<text x="153.7" y="107.1">U1A</text>
<text x="191" y="106.8">U2A</text>
<text x="243.1" y="102.7">GND</text>
<text x="274.1" y="102.5">GND</text>
<text x="152.9" y="109.6">74F06</text>
<text x="190.3" y="109.3">74F06</text>
<text x="230.7" y="110.1">GND</text>
<text x="153.9" y="119.8">U1C</text>
<text x="191" y="119.5">U2B</text>
<text x="153.2" y="122.3">74F06</text>
<text x="190.3" y="122">74F06</text>
<text x="153.2" y="136.3">74F06</text>
<text x="154" y="133.7">U1F</text>
<text x="190.3" y="136.3">74F06</text>
<text x="191" y="133.7">U2C</text>
<text x="86.8" y="143.1">VCC</text>
<text x="22" y="166.3" transform="rotate(-90 22 166.3)">VCC</text>
<text x="45.7" y="167.9">C1</text>
<text x="57.5" y="166.3" transform="rotate(-90 57.5 166.3)">VCC</text>
<text x="79.9" y="167.9">C2</text>
<text x="89.3" y="166.3" transform="rotate(-90 89.3 166.3)">VCC</text>
<text x="110.4" y="167.9">C3</text>
<text x="27.9" y="169.2">U1G</text>
<text x="28.2" y="171.7">74F06</text>
<text x="45.9" y="170.4">100n</text>
<text x="63.4" y="169.2">U2G</text>
<text x="63.8" y="171.7">74F06</text>
<text x="80.2" y="170.4">100n</text>
<text x="95.2" y="169.2">U3G</text>
<text x="95.5" y="171.7">74F06</text>
<text x="110.7" y="170.4">100n</text>
<text x="123.1" y="169.2">C6</text>
<text x="123.4" y="171.7">100u</text>
<text x="22" y="175.8" transform="rotate(-90 22 175.8)">GND</text>
<text x="57.5" y="175.8" transform="rotate(-90 57.5 175.8)">GND</text>
<text x="89.3" y="175.8" transform="rotate(-90 89.3 175.8)">GND</text>
<text x="86.7" y="193.9">GND</text>
</g>
<g font-size="1.8" fill="#a90000">
<text x="23.5" y="23.6">1</text>
<text x="46.9" y="23.6">1</text>
<text x="99.5" y="21.1">1</text>
<text x="99.5" y="23.6">3</text>
<text x="108.3" y="21.1">2</text>
<text x="108.3" y="23.6">4</text>
<text x="23.5" y="26.2">2</text>
<text x="23.5" y="28.7">3</text>
<text x="46.9" y="26.2">2</text>
<text x="46.9" y="28.7">3</text>
<text x="55.3" y="28.7">46</text>
<text x="55.3" y="26.2">47</text>
<text x="99.5" y="26.2">5</text>
<text x="99.5" y="28.7">7</text>
<text x="108.3" y="26.2">6</text>
<text x="108.3" y="28.7">8</text>
<text x="46.9" y="31.2">4</text>
<text x="46.9" y="33.8">5</text>
<text x="55.3" y="33.8">44</text>
<text x="55.3" y="31.2">45</text>
<text x="99" y="33.8">11</text>
<text x="99.5" y="31.2">9</text>
<text x="107.9" y="31.2">10</text>
<text x="107.9" y="33.8">12</text>
<text x="46.9" y="36.3">6</text>
<text x="46.9" y="38.9">7</text>
<text x="46.9" y="41.4">8</text>
<text x="55.3" y="41.4">41</text>
<text x="55.3" y="38.9">42</text>
<text x="55.3" y="36.3">43</text>
<text x="99" y="36.3">13</text>
<text x="99" y="38.9">15</text>
<text x="99" y="41.4">17</text>
<text x="107.9" y="36.3">14</text>
<text x="107.9" y="38.9">16</text>
<text x="107.9" y="41.4">18</text>
<text x="159.9" y="37.3">8</text>
<text x="186.1" y="37.3">13</text>
<text x="197.5" y="37.3">12</text>
<text x="46.4" y="46.5">10</text>
<text x="46.9" y="43.9">9</text>
<text x="55.3" y="46.5">39</text>
<text x="55.3" y="43.9">40</text>
<text x="99" y="43.9">19</text>
<text x="99" y="46.5">21</text>
<text x="107.9" y="43.9">20</text>
<text x="107.9" y="46.5">22</text>
<text x="46.4" y="49">11</text>
<text x="46.4" y="51.6">12</text>
<text x="55.3" y="51.6">37</text>
<text x="55.3" y="49">38</text>
<text x="99" y="49">23</text>
<text x="99" y="51.6">25</text>
<text x="107.9" y="49">24</text>
<text x="107.9" y="51.6">26</text>
<text x="159.9" y="49.8">12</text>
<text x="197.5" y="50">10</text>
<text x="46.4" y="54.1">13</text>
<text x="46.4" y="56.6">14</text>
<text x="46.4" y="59.2">15</text>
<text x="55.3" y="59.2">34</text>
<text x="55.3" y="56.6">35</text>
<text x="55.3" y="54.1">36</text>
<text x="99" y="54.1">27</text>
<text x="99" y="56.6">29</text>
<text x="99" y="59.2">31</text>
<text x="107.9" y="54.1">28</text>
<text x="107.9" y="56.6">30</text>
<text x="107.9" y="59.2">32</text>
<text x="217.9" y="59.2">2</text>
<text x="225.6" y="59.2">1</text>
<text x="240.8" y="57.4">1</text>
<text x="240.8" y="59.9">2</text>
<text x="264.4" y="57.4">14</text>
<text x="264.4" y="59.9">27</text>
<text x="46.4" y="61.7">16</text>
<text x="46.4" y="64.3">17</text>
<text x="55.3" y="64.3">32</text>
<text x="55.3" y="61.7">33</text>
<text x="99" y="61.7">33</text>
<text x="99" y="64.3">35</text>
<text x="107.9" y="61.7">34</text>
<text x="107.9" y="64.3">36</text>
<text x="148.2" y="62.2">11</text>
<text x="159.7" y="62.2">10</text>
<text x="198" y="62.7">2</text>
<text x="240.8" y="62.5">3</text>
<text x="240.8" y="65">4</text>
<text x="264.4" y="65">25</text>
<text x="264.4" y="62.5">26</text>
<text x="46.4" y="66.8">18</text>
<text x="46.4" y="69.3">19</text>
<text x="46.4" y="71.9">20</text>
<text x="55.3" y="71.9">29</text>
<text x="55.3" y="69.3">30</text>
<text x="55.3" y="66.8">31</text>
<text x="99" y="66.8">37</text>
<text x="99" y="69.3">39</text>
<text x="99" y="71.9">41</text>
<text x="107.9" y="66.8">38</text>
<text x="107.9" y="69.3">40</text>
<text x="107.9" y="71.9">42</text>
<text x="240.8" y="67.6">5</text>
<text x="240.8" y="70.1">6</text>
<text x="264.4" y="70.1">23</text>
<text x="264.4" y="67.6">24</text>
<text x="46.4" y="74.4">21</text>
<text x="46.4" y="77">22</text>
<text x="55.3" y="77">27</text>
<text x="55.3" y="74.4">28</text>
<text x="99" y="74.4">43</text>
<text x="99" y="77">45</text>
<text x="107.9" y="74.4">44</text>
<text x="107.9" y="77">46</text>
<text x="160.2" y="74.9">4</text>
<text x="198" y="75.4">4</text>
<text x="240.3" y="72.6">10</text>
<text x="240.3" y="75.2">11</text>
<text x="240.3" y="77.7">12</text>
<text x="264.4" y="77.7">17</text>
<text x="264.4" y="75.2">18</text>
<text x="264.4" y="72.6">19</text>
<text x="46.4" y="79.5">23</text>
<text x="46.4" y="82">24</text>
<text x="55.3" y="82">25</text>
<text x="55.3" y="79.5">26</text>
<text x="99" y="79.5">47</text>
<text x="99" y="82">49</text>
<text x="107.9" y="79.5">48</text>
<text x="107.9" y="82">50</text>
<text x="240.3" y="80.3">13</text>
<text x="264.4" y="82.8">15</text>
<text x="264.4" y="80.3">16</text>
<text x="160.2" y="87.9">8</text>
<text x="198" y="88.1">6</text>
<text x="240.8" y="86.6">7</text>
<text x="240.8" y="89.1">8</text>
<text x="240.3" y="94.2">20</text>
<text x="240.8" y="91.7">9</text>
<text x="160.7" y="101.3">10</text>
<text x="198" y="100.8">8</text>
<text x="240.3" y="96.8">21</text>
<text x="240.3" y="99.3">22</text>
<text x="240.3" y="101.8">28</text>
<text x="160.7" y="113.8">2</text>
<text x="198" y="113.5">2</text>
<text x="160.9" y="126.5">6</text>
<text x="198" y="126.2">4</text>
<text x="160.4" y="140.5">12</text>
<text x="198" y="140.5">6</text>
<text x="21.1" y="160" transform="rotate(-90 21.1 160)">14</text>
<text x="56.6" y="160" transform="rotate(-90 56.6 160)">14</text>
<text x="88.4" y="160" transform="rotate(-90 88.4 160)">14</text>
<text x="21.1" y="179.8" transform="rotate(-90 21.1 179.8)">7</text>
<text x="56.6" y="179.8" transform="rotate(-90 56.6 179.8)">7</text>
<text x="88.4" y="179.8" transform="rotate(-90 88.4 179.8)">7</text>
</g>
<g font-size="1.8" fill="#0f0f0f">
<text x="112.3" y="20.8">~DB0~</text>
<text x="112.3" y="23.3">~DB1~</text>
<text x="112.3" y="28.4">~DB3~</text>
<text x="112.3" y="25.9">~DB2~</text>
<text x="37.9" y="33.5">~BSYO~</text>
<text x="38" y="31">~BSY~</text>
<text x="59.6" y="31">~DB1O~</text>
<text x="59.6" y="33.5">~DB0O~</text>
<text x="112.3" y="31">~DB4~</text>
<text x="112.3" y="33.5">~DB5~</text>
<text x="38.2" y="41.1">~SEL~</text>
<text x="59.6" y="38.6">~DB2O~</text>
<text x="59.6" y="36">~DB3O~</text>
<text x="61" y="41.1">~DB0~</text>
<text x="112.1" y="41.1">~DBP~</text>
<text x="112.3" y="36">~DB6~</text>
<text x="112.3" y="38.6">~DB7~</text>
<text x="141.9" y="37">~ACKO~9</text>
<text x="164.8" y="37">~ACK~</text>
<text x="180.3" y="37">~DB0O~</text>
<text x="203.2" y="37">~DB0~</text>
<text x="61" y="43.7">~DB1~</text>
<text x="61" y="46.2">~DB6~</text>
<text x="37.6" y="53.8">~MSG~</text>
<text x="37.8" y="48.7">~REQ~</text>
<text x="61" y="51.3">~DB3~</text>
<text x="61" y="53.8">~DB2~</text>
<text x="61" y="48.7">~DB7~</text>
<text x="111.9" y="51.3">TPWR</text>
<text x="141.3" y="49.5">~ATNO~13</text>
<text x="165.5" y="49.5">~ATN~</text>
<text x="179" y="49.7">~DB1O~11</text>
<text x="201.9" y="49.7">~DB1~</text>
<text x="113.5" y="58.9">~ATN~</text>
<text x="231.9" y="57.1">~DISCNCT~</text>
<text x="232.2" y="59.7">~DB0~</text>
<text x="268.1" y="57.1">TPWR</text>
<text x="269.7" y="59.7">~BSY~</text>
<text x="36.4" y="64">~REQO~</text>
<text x="36.4" y="61.4">~ACKO~</text>
<text x="61" y="61.4">~DB5~</text>
<text x="61" y="64">~DB4~</text>
<text x="113.5" y="64">~BSY~</text>
<text x="142.3" y="61.9">~BSYO~</text>
<text x="165.3" y="61.9">~BSY~</text>
<text x="179" y="62.4">~DB2O~ 1</text>
<text x="203.2" y="62.4">~DB2~</text>
<text x="232.2" y="62.2">~DB1~</text>
<text x="232.2" y="64.7">~DB2~</text>
<text x="269.9" y="62.2">~SEL~</text>
<text x="36.7" y="66.5">~DB6O~</text>
<text x="36.7" y="69.1">~DB7O~</text>
<text x="38.1" y="71.6">~RST~</text>
<text x="59.5" y="71.6">~ATNO~</text>
<text x="59.6" y="69.1">~DB4O~</text>
<text x="59.6" y="66.5">~DB5O~</text>
<text x="113.1" y="71.6">~MSG~</text>
<text x="113.3" y="66.5">~ACK~</text>
<text x="113.6" y="69.1">~RST~</text>
<text x="232.2" y="69.8">~DB4~</text>
<text x="232.2" y="67.3">~DB3~</text>
<text x="269.5" y="67.3">~REQ~</text>
<text x="269.7" y="69.8">~ATN~</text>
<text x="37.9" y="76.7">~DBP~</text>
<text x="59.1" y="76.7">~MSGO~</text>
<text x="59.6" y="74.1">~RSTO~</text>
<text x="113.7" y="74.1">~SEL~</text>
<text x="179" y="75.1">~DB3O~ 3</text>
<text x="203.2" y="75.1">~DB3~</text>
<text x="232.2" y="72.4">~DB5~</text>
<text x="232.2" y="74.9">~DB6~</text>
<text x="232.2" y="77.4">~DB7~</text>
<text x="269.3" y="72.4">~MSG~</text>
<text x="269.5" y="74.9">~ACK~</text>
<text x="36.5" y="79.2">~DBPO~</text>
<text x="37.8" y="81.8">~ACK~</text>
<text x="59.7" y="81.8">~SELO~</text>
<text x="60.9" y="79.2">~ATN~</text>
<text x="113.3" y="79.2">~REQ~</text>
<text x="232" y="80">~DBP~</text>
<text x="269.8" y="80">~RST~</text>
<text x="180.3" y="87.8">~DB4O~5</text>
<text x="204.5" y="87.8">~DB4~</text>
<text x="141.7" y="101.1">~MSGO~11</text>
<text x="165.9" y="101.1">~MSG~</text>
<text x="179" y="100.5">~DB5O~ 9</text>
<text x="203.2" y="100.5">~DB5~</text>
<text x="143" y="113.5">~SELO~1</text>
<text x="166" y="113.5">~SEL~</text>
<text x="179" y="113.2">~DB6O~ 1</text>
<text x="203.2" y="113.2">~DB6~</text>
<text x="179" y="125.9">~DB7O~ 3</text>
<text x="203.2" y="125.9">~DB7~</text>
<text x="142.9" y="126.2">~REQO~5</text>
<text x="167.1" y="126.2">~REQ~</text>
<text x="141.9" y="140.2">~RSTO~13</text>
<text x="166.1" y="140.2">~RST~</text>
<text x="180.1" y="140.2">~DBPO~5</text>
<text x="203" y="140.2">~DBP~</text>
</g>
</svg>
